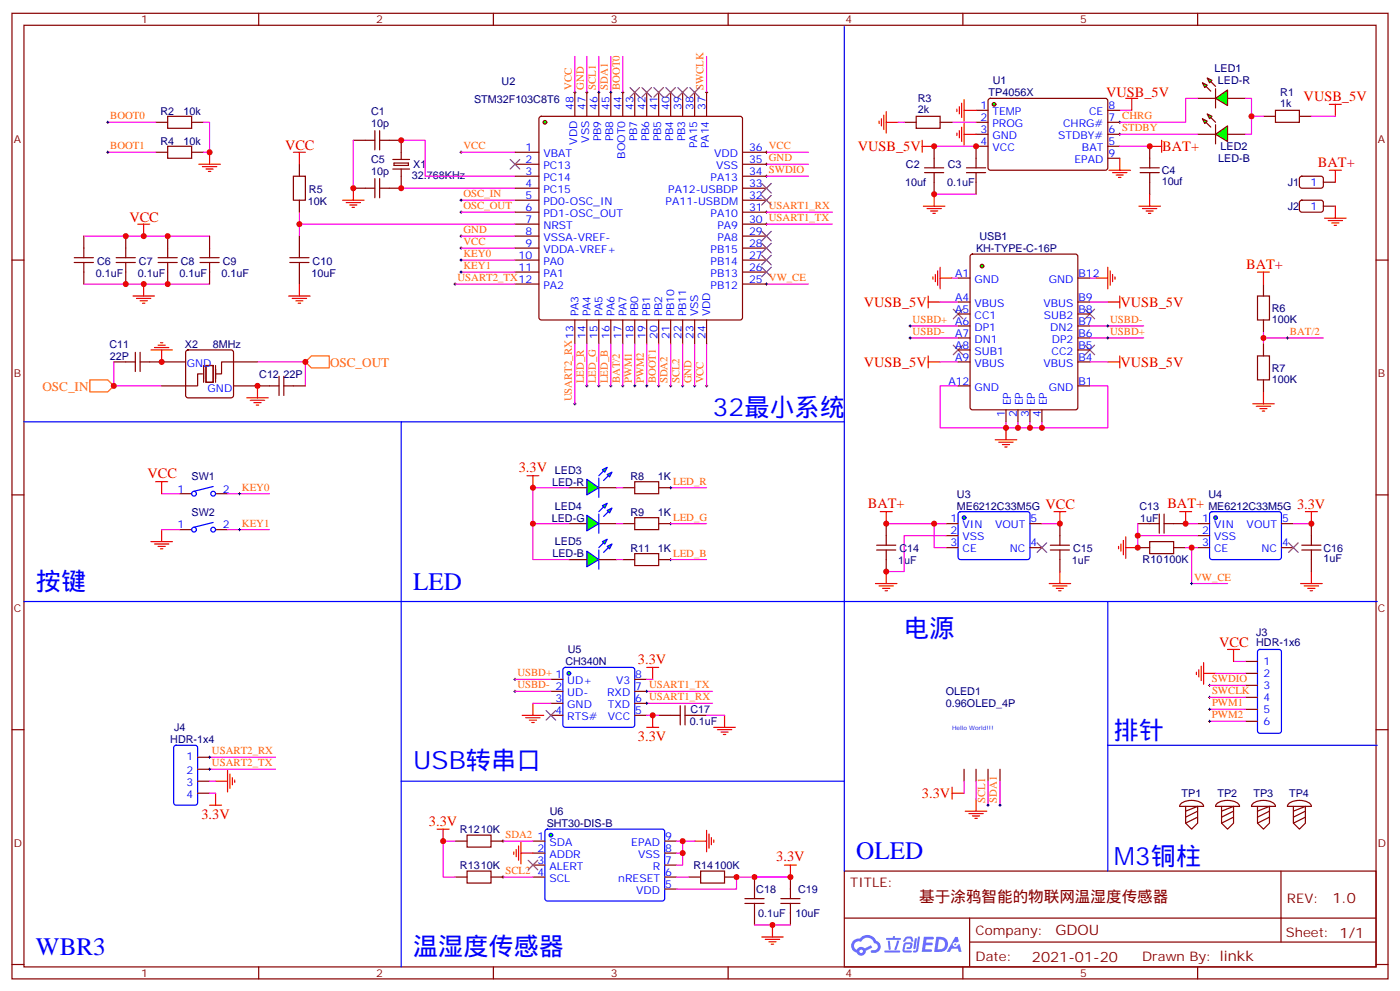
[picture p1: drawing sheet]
<svg xmlns="http://www.w3.org/2000/svg" width="412mm" height="292mm" viewBox="0 0 412 292" stroke-linecap="round" stroke-linejoin="round" font-family="sans-serif">
<g fill="none" stroke="#870000" stroke-width=".35">
<path d="M3.5 3.9h405.4v284.4h-405.4zM7.1 7.4h398.2v277.3h-398.2zM76.2 3.9v3.5M145.3 3.9v3.5M214.5 3.9v3.5M283.6 3.9v3.5M352.8 3.9v3.5M3.5 76.6h3.6M405.3 76.6h3.6M3.5 145.7h3.6M405.3 145.7h3.6M3.5 214.9h3.6"/>
<path d="M405.3 214.9h3.6M248.7 256.5h156.6v28.2h-156.6zM377.3 256.5v20.9M248.7 270.4h156.5M285.6 277.4h119.6M285.6 270.4v14.1M3.5 284h3.6M76.2 284.7v3.6M145.3 284.7v3.6M214.5 284.7v3.6M283.6 284.7v3.6M352.8 284.7v3.6"/>
<path d="M405.3 284h3.6"/>
</g>
<g fill="#5487ff">
<path d="M272.1 275.8h2.6l.3 .2-.1 .6h-2l-.1 1h1.6l.4 .4-.4 .4h-1.7l-.2 1.1 1.8 .1 .3 .3-.2 .4h-2.9z"/>
<path d="M281.4 275.9h.7l.4 1.3-.7 .3a.74 .74 0 0 0-1.1 .3 .74 .74 0 0 0 .5 1.1 .74 .74 0 0 0 .9-.7l.5-.3 .7 2.4h-.9l-.2-1h-1.9l-.5 1h-.9z"/>
<path d="M269.5 276.3h.6l-.4 2.9a.31 .31 0 0 1-.3 .3 .31 .31 0 0 1-.3-.3z"/>
<path d="M270.4 275.8h.6l-.5 4a.89 .89 0 0 1-.7 .7 .89 .89 0 0 1-.9-.3l1-.5z"/>
<path d="M266.8 276l.6-.2 1.2 .1 .5 1.3-.6 .1-.4-.9-1 .1a.95 .95 0 0 1-1 .8l-.1-.2z"/>
<path d="M266.4 277.7l1.8-.2a1.04 1.04 0 0 1 .6 1.1 1.04 1.04 0 0 1-.8 .9h-.7a.29 .29 0 0 1-.3-.4 .29 .29 0 0 1 .3-.2h.7l.2-.8h-1.4l-.4 1.8h1.9a.29 .29 0 0 1 .3 .3 .29 .29 0 0 1-.3 .3h-2l-.4-.3 .2-2.1z"/>
<path d="M260.5 279.9h4.4a.3 .3 0 0 1 .3 .3 .3 .3 0 0 1-.3 .3h-4.3z"/>
<path d="M264.3 277h.6l-.5 1.6a1.02 1.02 0 0 1-.7 1.2l-.2-.3z"/>
<path d="M261.5 277h.6l.3 2.4-.3 .3-.3-.2z"/>
<path d="M261.1 276.2h1.9l.2-.5h.5l-.1 .5h1.5a.29 .29 0 0 1 .3 .3 .29 .29 0 0 1-.3 .3h-3.9z"/>
<path d="M275.8 275.9l-.6 4.4h1.4a2.27 2.27 0 0 0 2.7-2.3 2.27 2.27 0 0 0-2.7-2.1zM276.6 276.6a1.5 1.5 0 0 1 1.8 1.6 1.5 1.5 0 0 1-1.9 1.3h-.3z"/>
<path d="M251.4 277a2.09 2.09 0 0 0 1 3.5 1.37 1.37 0 0 0 1.5 .9 1.37 1.37 0 0 0 1.1-1.4l2-1-.5-.7-1.8 1a1.4 1.4 0 0 0-2.3 .4 1.32 1.32 0 0 1-.6-1.9 1.32 1.32 0 0 1 1.9-.4 2.02 2.02 0 0 1 2-1.3 2.02 2.02 0 0 1 1.8 1.7 1.09 1.09 0 0 1 1.1 1.3 1.09 1.09 0 0 1-1.6 .7 .41 .41 0 0 0-.5 .3 .41 .41 0 0 0 .4 .5 1.89 1.89 0 0 0 2.4-1.2 1.89 1.89 0 0 0-1.2-2.4 2.98 2.98 0 0 0-5-.6l-1 .1zM253.2 280.1a.52 .52 0 0 1 1 0 .52 .52 0 0 1-1 0z"/>
<circle cx="281.4" cy="278.1" r=".28"/>
</g>
<g fill="none" stroke="#870000" stroke-width=".35">
<path d="M49.4 34.3h7v3.5h-7zM110.4 38.5v5.6M111.8 38.5v5.6M159 34.5l.5-.2h58.5l.5 .2 .2 .5v58.5l-.2 .5-.5 .2h-58.5l-.5-.2-.3-.5v-58.5zM49.4 43.1h7v3.5h-7zM86.4 51.9h3.6v7h-3.6zM107.6 41.3h2.8M107.6 55.4h2.8M110.4 52.6v5.6M111.8 41.3h2.9M111.8 52.6v5.6M111.8 55.4h2.9"/>
<path d="M115.7 49.8h4.9M115.7 47h4.9M116.1 48h4.2v.7h-4.2zM118.2 44.8v2.2M118.2 49.8v2.1M85.4 77.3h5.6M85.4 75.9h5.6M88.2 73.1v2.8M88.2 77.3v2.8M37 106.6h2.9M39.9 103.8v5.6M41.3 106.6h2.8"/>
<path d="M41.3 103.8v5.6M54.9 103.3l.5-.3h12.7l.5 .3 .2 .5v12.7l-.2 .5-.5 .2h-12.7l-.5-.3-.2-.4v-12.7zM59.6 110.1h-1.4v3.5h-3.5M60 107.6v5M60.7 107.6h2.1v5h-2.1zM63.5 107.6v5M68.8 106.6h-3.5v3.5h-1.8M79.4 113.6h2.8M82.2 110.8v5.7M83.6 113.6h2.8M83.6 110.8v5.7"/>
</g>
<g fill="none" stroke="#900" stroke-width=".35">
<path d="M45.9 36h3.5M56.4 36h3.6M45.9 44.8h3.5M56.4 44.8h3.6M88.2 48.4v3.5M88.2 58.9v3.6M104.1 41.3h3.5M104.1 55.4h3.5M114.7 41.3h3.5v3.5M118.2 51.9v3.5h-3.5M88.2 69.5v3.6M88.2 80.1v3.5"/>
<path d="M33.5 106.6h3.5M44.1 106.6h10.6M47.6 113.6h7.1M68.8 113.6h10.6M68.8 106.6h7M86.4 113.6h3.6"/>
</g>
<g fill="none" stroke="#f00" stroke-width=".35">
<path d="M58.6 48.4h6.3M59.6 49.1h4.3M60.7 49.8h2.1M61.4 50.5h.7M61.7 44.8v3.6M86.4 44.8h3.6M88.2 44.8v3.6M100.9 58.9h6.3M102 59.7h4.2M104.1 55.4v3.5M40.6 66h3.5M42.3 66v3.5"/>
<path d="M103 60.4h2.1M103.7 61.1h.7M39.2 87.2h6.3M40.2 87.9h4.2M41.3 88.6h2.1M42 89.3h.7M42.3 83.6v3.6M85 87.2h6.4M86.1 87.9h4.2M87.1 88.6h2.2M87.8 89.3h.7M88.2 83.6v3.6"/>
<path d="M44.4 103h6.4M45.5 102.3h4.2M46.6 101.6h2.1M47.3 100.9h.7M47.6 103v3.6M72.7 117.2h6.3M73.7 117.9h4.3M74.8 118.6h2.1M75.5 119.3h.7M75.8 113.6v3.6"/>
</g>
<g fill="none" stroke="#f0f" stroke-width=".35">
<path d="M169.3 16.6v10.6M172.9 16.6v10.6M183.4 16.6v10.6M208.1 16.6v10.6M104.1 41.3v14.1M118.2 41.3h7v10.6h26.5M118.2 55.4h33.5M135.8 44.8h15.9M135.8 58.9h15.9M225.8 44.8h12.3M225.8 48.4h12.3M24.7 69.5h37"/>
<path d="M88.2 62.5v7M135.8 62.5h15.9M135.8 69.5h15.9M135.8 73.1h15.9M24.7 83.6h37M33.5 106.6v7h14.1M75.8 106.6h14.2v7M204.6 101.3v12.3M208.1 101.3v12.3"/>
</g>
<g fill="none" stroke="#000" stroke-width=".29">
<path d="M169 27.2h.7M169.3 26.8v.8M172.5 27.2h.7M172.9 26.8v.8M183.1 27.2h.7M183.4 26.8v.8M207.8 27.2h.7M208.1 26.8v.8M135.5 44.8h.7M135.5 58.9h.7M135.8 44.5v.7M135.8 58.6v.7"/>
<path d="M225.4 44.8h.7M225.4 51.9h.7M225.4 48.4h.7M225.8 44.5v.7M225.8 48v.7M225.8 51.5v.7M135.5 73.1h.7M135.5 69.5h.7M135.5 62.5h.7M135.8 62.1v.7M135.8 69.2v.7M135.8 72.7v.7"/>
<path d="M225.4 62.5h.7M225.4 66h.7M225.8 62.1v.7M225.8 65.7v.7M204.3 113.6h.7M204.6 113.3v.7M207.8 113.6h.7M208.1 113.3v.7"/>
</g>
<path d="M26.5 111.9h5.2l1.8 1.7-1.8 1.8h-5.2zM90 106.6l1.7-1.8h5.3v3.5h-5.3z" fill="none" stroke="#f60" stroke-width=".35"/>
<circle cx="160.5" cy="36" r=".53" fill="#0f0" stroke="#870000" stroke-width=".35"/>
<g fill="none" stroke="#900" stroke-width=".35">
<path d="M169.3 27.2v7.1M172.9 27.2v7.1M176.4 27.2v7.1M179.9 27.2v7.1M183.4 27.2v7.1M187 27.2v7.1M190.5 27.2v7.1M194 27.2v7.1M197.6 27.2v7.1M201.1 27.2v7.1M204.6 27.2v7.1M208.1 27.2v7.1"/>
<path d="M151.7 44.8h7M151.7 48.4h7M151.7 51.9h7M151.7 55.4h7M151.7 58.9h7M218.7 44.8h7.1M218.7 48.4h7.1M218.7 51.9h7.1M218.7 55.4h7.1M218.7 58.9h7.1M24.7 69.5v3.6M37 69.5v3.6"/>
<path d="M49.4 69.5v3.6M61.7 69.5v3.6M151.7 62.5h7M151.7 66h7M151.7 69.5h7M151.7 73.1h7M151.7 76.6h7M218.7 62.5h7.1M218.7 66h7.1M218.7 69.5h7.1M218.7 73.1h7.1M218.7 76.6h7.1"/>
<path d="M24.7 80.1v3.5M37 80.1v3.5M49.4 80.1v3.5M61.7 80.1v3.5M151.7 80.1h7M151.7 83.6h7M169.3 94.2v7.1M172.9 94.2v7.1M176.4 94.2v7.1M179.9 94.2v7.1M183.4 94.2v7.1M187 94.2v7.1"/>
<path d="M190.5 94.2v7.1M194 94.2v7.1M197.6 94.2v7.1M201.1 94.2v7.1M204.6 94.2v7.1M208.1 94.2v7.1M218.7 80.1h7.1M218.7 83.6h7.1M282.2 99.5h3.6M282.2 96h3.6M282.2 92.5h3.6M282.2 88.9h3.6"/>
<path d="M282.2 81.9h3.6M317.5 99.5h3.5M317.5 96h3.5M317.5 92.5h3.5M317.5 88.9h3.5M317.5 81.9h3.5M282.2 113.6h3.6M282.2 106.6h3.6M282.2 103h3.6M317.5 113.6h3.5M317.5 106.6h3.5M317.5 103h3.5"/>
</g>
<g fill="none" stroke="#870000" stroke-width=".35">
<path d="M21.9 77.3h5.6M21.9 75.9h5.6M24.7 73.1v2.8M24.7 77.3v2.8M34.2 77.3h5.7M34.2 75.9h5.7M37 73.1v2.8M37 77.3v2.8M46.6 77.3h5.6M46.6 75.9h5.6M49.4 73.1v2.8M49.4 77.3v2.8"/>
<path d="M58.9 77.3h5.7M58.9 75.9h5.7M61.7 73.1v2.8M61.7 77.3v2.8M347.8 236.7a5.6 5.6 0 0 1 6.4 0l.3 .8h-7zM349.2 237.5v4.9l1.8 1.8 1.8-1.8v-4.9l-3.6 1.4M352.8 238.9l-3.6 1.7M358.4 236.7a5.6 5.6 0 0 1 6.4 0l.3 .8h-7zM359.8 237.5v4.9l1.8 1.8 1.8-1.8v-4.9l-3.6 1.4M363.4 238.9l-3.6 1.7M369 236.7a5.6 5.6 0 0 1 6.3 0l.4 .8h-7zM370.4 237.5v4.9l1.8 1.8 1.7-1.8v-4.9l-3.5 1.4"/>
<path d="M373.9 238.9l-3.5 1.7M379.6 236.7a5.6 5.6 0 0 1 6.3 0l.4 .8h-7.1zM381 237.5v4.9l1.8 1.8 1.7-1.8v-4.9l-3.5 1.4M384.5 238.9l-3.5 1.7M352.8 240.6l-3.6 1.8M363.4 240.6l-3.6 1.8M373.9 240.6l-3.5 1.8M384.5 240.6l-3.5 1.8"/>
</g>
<g fill="none" stroke="#f0f" stroke-width=".35">
<path d="M225.8 51.9h12.3M225.8 62.5h19.4M225.8 66h19.4M268.1 99.5h14.1M268.1 96h14.1M276.9 88.9h5.3M280.5 81.9h1.7M321 99.5h15.9M321 96h15.9M321 88.9h5.3M321 81.9h1.8M276.9 106.6h5.3"/>
<path d="M282.2 113.6h-5.3v12.4h19.4M321 113.6h5.3v12.4h-19.4M321 106.6h5.3M296.3 124.2v1.8h10.6v-1.8M299.9 124.2v1.8M303.4 124.2v1.8"/>
</g>
<path d="M267.8 99.5h.7M267.8 96h.7M268.1 95.6v.7M268.1 99.2v.7M326 99.5h.7M326 96h.7M326.3 95.6v.7M326.3 99.2v.7" fill="none" stroke="#000" stroke-width=".29"/>
<path d="M280.8 91.1l2.8 2.8M283.6 91.1l-2.8 2.8M319.6 91.1l2.8 2.8M322.4 91.1l-2.8 2.8M280.8 101.6l2.8 2.9M283.6 101.6l-2.8 2.9M319.6 101.6l2.8 2.9M322.4 101.6l-2.8 2.9" fill="none" stroke="#666" stroke-width=".35"/>
<g fill="none" stroke="#f00" stroke-width=".35">
<path d="M276.2 79.8v4.2M276.9 78.7v6.4M326.3 78.7v6.4M327 79.8v4.2M273.4 87.2v3.5M273.4 88.9h3.5M274.8 81.5v.7M275.5 80.8v2.1M276.9 81.9h3.6M322.8 81.9h3.5M326.3 88.9h3.5M327.7 80.8v2.1"/>
<path d="M328.4 81.5v.7M329.8 87.2v3.5M273.4 106.6h3.5M273.4 104.8v3.5M326.3 106.6h3.5M329.8 104.8v3.5M293.2 129.5h6.3M294.2 130.2h4.2M295.3 130.9h2.1M296 131.6h.7M296.3 126v3.5"/>
</g>
<circle cx="289.3" cy="78.4" r=".53" fill="#0f0" stroke="#870000" stroke-width=".35"/>
<path d="M291.3 29.2l.4-.2h34.2l.4 .7v20l-.7 .4h-34.1l-.5-.7v-19.7zM284.7 50.8h5.6M284.7 49.4h5.6M287.5 46.6v2.8M287.5 50.8v2.9M383 59.2l.5-.3 5.9 .1 .4 .7v2.3l-.7 .5-5.9-.1-.4-.6v-2.1zM383 52.1l.5-.2h5.9l.4 .7v2.4l-.7 .4h-5.9l-.4-.7v-2.1zM286 75l.5-.2h30.3l.5 .2 .2 .5v44.5l-.2 .5-.5 .2h-30.3l-.5-.2-.2-.5v-44.5zM370.4 87.2h3.5v7h-3.5zM370.4 104.8h3.5v7.1h-3.5z" fill="none" stroke="#870000" stroke-width=".35"/>
<path d="M287.5 43.1v3.5M287.5 53.7v3.5M389.8 53.7h3.5M389.8 60.7h3.5M372.2 83.6v3.6M372.2 94.2v3.6M372.2 101.3v3.5M372.2 111.9v3.5M296.3 120.7v3.5M299.9 120.7v3.5M303.4 120.7v3.5M306.9 120.7v3.5" fill="none" stroke="#900" stroke-width=".35"/>
<g fill="none" stroke="#f00" stroke-width=".35">
<path d="M331.6 29h3.5M333.4 29v3.5M271.6 43.1h3.6M271.6 41.3v3.5M391.6 50.1h3.5M393.3 50.1v3.6M390.2 64.2h6.3M391.2 64.9h4.3M392.3 65.7h2.1M393 66.4h.7M393.3 60.7v3.5M370.4 80.1h3.5"/>
<path d="M372.2 80.1v3.5M369 118.9h6.4M370.1 119.6h4.2M372.2 115.4v3.5M371.1 120.3h2.1M371.8 121h.7"/>
</g>
<path d="M329.8 32.5h3.6M275.2 57.2h12.3M275.2 43.1h12.3M372.2 97.8v3.5" fill="none" stroke="#f0f" stroke-width=".35"/>
<path d="M329.5 39.5h.7M329.8 39.2v.7" fill="none" stroke="#000" stroke-width=".29"/>
<circle cx="292.8" cy="30.7" r=".53" fill="#0f0" stroke="#870000" stroke-width=".35"/>
<g fill="none" stroke="#900" stroke-width=".35">
<path d="M266.3 36h3.6M276.9 36h3.6M287.5 32.5h3.5M287.5 36h3.5M287.5 39.5h3.5M326.3 32.5h3.5M326.3 36h3.5M326.3 39.5h3.5M275.2 43.1v3.5M275.2 53.7v3.5M287.5 43.1h3.5M326.3 43.1h3.5"/>
<path d="M326.3 46.6h3.5M338.7 43.1v3.5M338.7 53.7v3.5"/>
</g>
<g fill="none" stroke="#f00" stroke-width=".35">
<path d="M258.9 35.7v.7M259.6 35v2.1M260.3 33.9v4.2M261.1 36h3.5M261.1 32.8v6.4M281.9 32.1v.7M281.9 39.2v.7M282.6 31.4v2.1M282.6 38.5v2.1M283.3 30.4v4.2M283.3 37.4v4.3M284 39.5h3.5"/>
<path d="M284 29.3v6.4M284 36.4v6.3M284 32.5h3.5M275.2 57.2v3.5M326.7 50.1h6.3M327.7 50.8h4.3M328.8 51.5h2.1M329.5 52.2h.7M329.8 46.6v3.5M338.7 43.1h3.5M338.7 57.2v3.5M342.2 41.3v3.5"/>
<path d="M272 60.7h6.3M273 61.4h4.3M274.1 62.1h2.1M274.8 62.8h.7M335.5 60.7h6.3M336.5 61.4h4.3M337.6 62.1h2.1M338.3 62.8h.7"/>
</g>
<path d="M329.5 36h.7M329.8 35.7v.7M378.9 99.5h.7M379.2 99.2v.7" fill="none" stroke="#000" stroke-width=".29"/>
<path d="M280.5 36h7M329.8 43.1h8.9M372.2 99.5h17.6" fill="none" stroke="#f0f" stroke-width=".35"/>
<path d="M269.9 34.3h7v3.5h-7zM272.3 49.4h5.7M272.3 50.8h5.7M275.2 46.6v2.8M275.2 50.8v2.9M335.8 49.4h5.7M335.8 50.8h5.7M338.7 46.6v2.8M338.7 50.8v2.9" fill="none" stroke="#870000" stroke-width=".35"/>
<g fill="#0f0" stroke="#870000" stroke-width=".35">
<path d="M358.1 39.5l3.5-2.4v4.6z"/>
<path d="M358.1 36.7v5.7z"/>
<path d="M356.7 34.6l1.4 1.4z"/>
<path d="M355.2 36l1.5 1.4z"/>
<path d="M355.6 33.5l1.4 .8-.7 .7z"/>
<path d="M354.2 35l1.4 .7-.7 .7z"/>
</g>
<path d="M352.8 39.5h5.3M361.6 39.5h5.3" fill="none" stroke="#900" stroke-width=".35"/>
<g fill="#0f0" stroke="#870000" stroke-width=".35">
<path d="M358.1 29l3.5-2.5v4.6z"/>
<path d="M358.1 26.1v5.7z"/>
<path d="M356.7 24l1.4 1.4z"/>
<path d="M355.2 25.4l1.5 1.4z"/>
<path d="M355.6 23l1.4 .7-.7 .7z"/>
<path d="M354.2 24.4l1.4 .7-.7 .7z"/>
</g>
<path d="M352.8 29h5.3M361.6 29h5.3M372.2 34.3h3.5M382.8 34.3h3.5M284 226.5v3.5M287.5 226.5v3.5M291 226.5v3.5M294.6 226.5v3.5" fill="none" stroke="#900" stroke-width=".35"/>
<path d="M375.7 32.5h7.1v3.5h-7.1z" fill="none" stroke="#870000" stroke-width=".35"/>
<path d="M366.9 29h1.8v10.5h-1.8M368.7 34.3h3.5M284 230v3.6M287.5 230v5.3M291 230v7.1M294.6 230v7.1" fill="none" stroke="#f0f" stroke-width=".35"/>
<path d="M391.6 30.7h3.5M393.3 30.7v3.6M280.5 233.6h3.5M280.5 231.8v3.5M284.3 238.9h6.4M285.4 239.6h4.2M287.5 235.3v3.6M286.5 240.3h2.1M287.2 241h.7" fill="none" stroke="#f00" stroke-width=".35"/>
<path d="M290.7 237.1h.7M291 236.7v.8M294.2 237.1h.7M294.6 236.7v.8" fill="none" stroke="#000" stroke-width=".29"/>
<path d="M160.7 244.4l.5-.2h34.2l.4 .7-.1 20-.6 .4h-34.2l-.4-.7v-19.7z" fill="none" stroke="#00f" stroke-width=".35"/>
<circle cx="162.3" cy="245.9" r=".53" fill="#0f0" stroke="#00f" stroke-width=".35"/>
<path d="M157 247.7h3.5M157 251.2h3.5M157 254.7h3.5M157 258.3h3.5M195.8 247.7h3.5M195.8 251.2h3.5M195.8 254.7h3.5M195.8 258.3h3.5M195.8 261.8h3.5" fill="none" stroke="#900" stroke-width=".35"/>
<path d="M166 196.7l.5-.2h19.8l.5 .2 .2 .5v16.3l-.3 .5-.4 .2h-19.8l-.5-.3-.2-.4v-16.3z" fill="none" stroke="#00f" stroke-width=".35"/>
<circle cx="167.6" cy="198.3" r=".53" fill="#0f0" stroke="#00f" stroke-width=".35"/>
<path d="M162.3 200.1h3.5M162.3 203.6h3.5M162.3 207.1h3.5M162.3 210.6h3.5M187 200.1h3.5M187 203.6h3.5M187 207.1h3.5M187 210.6h3.5M194 210.6h3.6M204.6 210.6h3.5" fill="none" stroke="#900" stroke-width=".35"/>
<path d="M176.4 16.6v10.6M179.9 16.6v10.6M151.7 200.1h10.6M151.7 203.6h10.6M157 207.1h5.3M190.5 207.1h19.4M190.5 203.6h19.4M190.5 210.6h3.5M190.5 200.1h1.8M208.1 210.6h5.3" fill="none" stroke="#f0f" stroke-width=".35"/>
<path d="M176 27.2h.7M176.4 26.8v.8M179.6 27.2h.7M179.9 26.8v.8M151.7 199.7v.7M151.3 203.6h.7M151.3 200.1h.7M151.7 203.2v.7M190.1 203.6h.8M190.1 207.1h.8M190.5 203.2v.7M190.5 206.8v.7" fill="none" stroke="#000" stroke-width=".29"/>
<g fill="none" stroke="#f00" stroke-width=".35">
<path d="M190.5 196.5h3.5M192.3 196.5v3.6M153.8 210.6h6.4M154.9 211.3h4.2M155.9 212.1h2.1M156.6 212.8h.7M157 207.1v3.5M190.5 214.2h3.5M192.3 210.6v3.6M210.3 214.2h6.3M211.3 214.9h4.2M212.4 215.6h2.1"/>
<path d="M213.1 216.3h.7M213.4 210.6v3.6"/>
</g>
<path d="M160.9 209.2l2.8 2.9M163.7 209.2l-2.8 2.9" fill="none" stroke="#666" stroke-width=".35"/>
<path d="M197.6 210.6h2.8M200.4 207.8v5.7M201.8 207.8v5.7M201.8 210.6h2.8" fill="none" stroke="#870000" stroke-width=".35"/>
<path d="M282.5 150.9l.4-.2h20.1l.4 .7-.1 13-.6 .4-20-.1-.5-.6v-12.7z" fill="none" stroke="#00f" stroke-width=".35"/>
<circle cx="284" cy="152.4" r=".53" fill="#0f0" stroke="#00f" stroke-width=".35"/>
<path d="M278.7 154.2h3.5M278.7 157.7h3.5M303.4 154.2h3.5M278.7 161.3h3.5M303.4 161.3h3.5" fill="none" stroke="#900" stroke-width=".35"/>
<path d="M356.5 150.9l.5-.2h20l.5 .7-.1 13-.6 .4-20.1-.1-.4-.6v-12.7z" fill="none" stroke="#00f" stroke-width=".35"/>
<circle cx="358.1" cy="152.4" r=".53" fill="#0f0" stroke="#00f" stroke-width=".35"/>
<g fill="none" stroke="#900" stroke-width=".35">
<path d="M167.6 154.2h5.3M176.4 154.2h5.3M352.8 154.2h3.5M352.8 157.7h3.5M377.5 154.2h3.5M335.1 161.3h3.6M345.7 161.3h3.5M352.8 161.3h3.5M377.5 161.3h3.5M134.1 247.7h3.5M134.1 258.3h3.5M144.6 247.7h3.6"/>
<path d="M144.6 258.3h3.6M202.8 258.3h3.6M213.4 258.3h3.6M222.2 258.3v3.5M232.8 258.3v3.5M222.2 268.9v3.5M232.8 268.9v3.5"/>
</g>
<g fill="none" stroke="#f0f" stroke-width=".35">
<path d="M264.6 36h1.7M329.8 39.5h23M352.8 29h-3.6v7h-19.4M386.3 34.3h7M88.2 66h63.5M278.7 157.7h-12.4v10.6h-5.2M306.9 154.2h5.3M349.2 154.2h3.6M352.8 157.7h-17.7v3.6M381 154.2h5.3M349.2 161.3h3.6M351 161.3v10.5h10.6"/>
<path d="M134.1 247.7h-3.6v10.6h3.6M148.2 247.7h8.8M148.2 258.3h8.8M199.3 247.7h1.8M199.3 258.3h3.5M199.3 251.2h1.8M204.6 247.7h-3.5v7h-1.8M222.2 258.3h10.6h-15.8v3.5h-17.7M222.2 272.4h10.6"/>
</g>
<g fill="none" stroke="#f00" stroke-width=".35">
<path d="M259.3 150.7h3.5M261.1 150.7v3.5M310.4 150.7h3.6M312.2 150.7v3.5M347.5 150.7h3.5M349.2 150.7v3.5M384.5 150.7h3.6M386.3 150.7v3.5M128.8 244.2h3.5M130.5 244.2v3.5M151.3 250.9v.7M152 250.2v2.1"/>
<path d="M152.8 249.1v4.2M153.5 251.2h3.5M153.5 248v6.4M204.6 247.7h3.5M208.1 244.5v6.4M208.8 245.6v4.2M209.5 246.6v2.1M210.3 247.3v.7M231.1 254.7h3.5M232.8 254.7v3.6M224.4 275.9h6.3M225.4 276.6h4.3"/>
<path d="M226.5 277.3h2.1M227.2 278h.7M227.5 272.4v3.5"/>
</g>
<path d="M305.5 159.8l2.8 2.9M308.3 159.8l-2.8 2.9M379.6 159.8l2.8 2.9M382.4 159.8l-2.8 2.9M155.6 253.3l2.8 2.9M158.4 253.3l-2.8 2.9" fill="none" stroke="#666" stroke-width=".35"/>
<path d="M338.7 159.5h7v3.5h-7zM137.6 245.9h7v3.5h-7zM137.6 256.5h7v3.5h-7zM206.4 256.5h7v3.5h-7zM219.4 266h5.7M219.4 264.6h5.7M222.2 261.8v2.8M222.2 266v2.9M230 266h5.7M230 264.6h5.7M232.8 261.8v2.8M232.8 266v2.9" fill="none" stroke="#870000" stroke-width=".35"/>
<path d="M248.7 7.8v248.7M248.7 124.2h-130.5v160.5M7.1 177.1h398.6M326.3 177.1v79.4M326.3 219.5h79.4M118.2 230h130.5" fill="none" stroke="#00f" stroke-width=".35"/>
<path d="M350.7 171.8h.7M351 171.5v.7M147.8 258.3h.7M147.8 247.7h.7M148.2 247.3v.7M148.2 257.9v.7" fill="none" stroke="#000" stroke-width=".29"/>
<g fill="#0f0" stroke="#00f" stroke-width=".35">
<path d="M178.9 150.3l1.4-.7-.7 1.4z"/>
<path d="M177.4 148.9l1.5-.7-.7 1.4z"/>
<path d="M177.8 152.1l1.4-1.4z"/>
<path d="M176.4 150.7l1.4-1.4z"/>
<path d="M176.4 151.4v5.6z"/>
<path d="M172.9 151.7l3.5 2.5-3.5 2.1z"/>
<path d="M172.9 141.1l3.5 2.5-3.5 2.1z"/>
<path d="M176.4 140.8v5.6z"/>
<path d="M176.4 140.1l1.4-1.4z"/>
<path d="M177.8 141.5l1.4-1.4z"/>
<path d="M177.4 138.3l1.5-.7-.7 1.4z"/>
<path d="M178.9 139.7l1.4-.7-.7 1.4z"/>
</g>
<path d="M167.6 143.6h5.3M176.4 143.6h5.3" fill="none" stroke="#900" stroke-width=".35"/>
<g fill="#0f0" stroke="#00f" stroke-width=".35">
<path d="M172.9 162.3l3.5 2.5-3.5 2.1z"/>
<path d="M176.4 162v5.6z"/>
<path d="M177.8 159.8l-1.4 1.5z"/>
<path d="M177.8 162.7l1.4-1.4z"/>
<path d="M177.4 159.5l1.5-.7-.7 1.4z"/>
<path d="M178.9 160.9l1.4-.7-.7 1.4z"/>
</g>
<g fill="none" stroke="#900" stroke-width=".35">
<path d="M52.9 145.4h3.5M52.9 156h3.5M63.5 145.4h3.5M63.5 156h3.5M183.4 143.6h3.6M183.4 154.2h3.6M194 143.6h3.6M194 154.2h3.6M261.1 154.2v3.5M312.2 154.2v3.5M335.1 154.2h3.6M345.7 154.2h3.5"/>
<path d="M386.3 154.2v3.5M167.6 164.8h5.3M176.4 164.8h5.3M183.4 164.8h3.6M194 164.8h3.6M261.1 164.8v3.5M312.2 164.8v3.5M386.3 164.8v3.5M366.9 194.8h3.5M366.9 198.3h3.5M366.9 201.8h3.5M366.9 205.4h3.5"/>
<path d="M366.9 208.9h3.5M366.9 212.4h3.5M58.2 223h3.5M58.2 226.5h3.5M58.2 230h3.5M58.2 233.6h3.5"/>
</g>
<g fill="none" stroke="#f0f" stroke-width=".35">
<path d="M31.7 36h14.2M60 36h1.7v8.8h-1.7M31.7 44.8h14.2M135.8 76.6h15.9M134.1 83.6h17.6M135.8 80.1h15.9M225.8 83.6h12.3M169.3 101.3v17.6M172.9 101.3v12.3M176.4 101.3v12.3M179.9 101.3v12.3M183.4 101.3v12.3"/>
<path d="M187 101.3v12.3M190.5 101.3v12.3M194 101.3v12.3M197.6 101.3v12.3M201.1 101.3v12.3M47.6 145.4h5.3M47.6 156h5.3M67 145.4h12.4M67 156h12.4M157 154.2h10.6M167.6 143.6h-10.6v21.2h10.6M181.7 154.2h1.7"/>
<path d="M181.7 143.6h1.7M197.6 154.2h10.5M197.6 143.6h10.5M261.1 154.2h17.6M275.2 154.2v7.1h3.5M335.1 154.2v3.5M181.7 164.8h1.7M197.6 164.8h10.5M358.1 198.3h8.8M363.4 194.8h3.5M356.3 205.4h10.6M356.3 201.8h10.6"/>
<path d="M356.3 212.4h10.6M356.3 208.9h10.6M61.7 223h19.4M61.7 226.5h19.4M61.7 230h1.8M61.7 233.6h1.8"/>
</g>
<g fill="none" stroke="#870000" stroke-width=".35">
<path d="M187 141.9h7v3.5h-7zM187 152.4h7v3.6h-7zM261.1 157.7v2.8M312.2 157.7v2.8M338.7 154.2h2.8M341.5 151.4v5.6M342.9 151.4v5.6M342.9 154.2h2.8M386.3 157.7v2.8M187 163h7v3.5h-7zM258.2 162h5.7M258.2 160.5h5.7"/>
<path d="M261.1 162v2.8M309.4 162h5.6M309.4 160.5h5.6M312.2 162v2.8M383.5 162h5.6M383.5 160.5h5.6M386.3 162v2.8"/>
</g>
<g fill="none" stroke="#f00" stroke-width=".35">
<path d="M44.4 159.5h6.4M45.9 141.9h3.5M47.6 141.9v3.5M47.6 156v3.5M155.2 140.1h3.5M157 140.1v3.5M330.9 159.1v4.3M331.6 158.1v6.3M45.5 160.2h4.2M46.6 160.9h2.1M47.3 161.6h.7M257.9 171.8h6.3"/>
<path d="M258.9 172.5h4.3M260 173.2h2.1M260.7 174h.7M261.1 168.3v3.5M309 171.8h6.4M310.1 172.5h4.2M311.1 173.2h2.2M311.9 174h.7M312.2 168.3v3.5M329.5 160.9v.7M330.2 160.2v2.1M331.6 161.3h3.5"/>
<path d="M383.1 171.8h6.4M384.2 172.5h4.2M385.2 173.2h2.1M385.9 174h.7M386.3 168.3v3.5M352.4 197.9v.7M353.1 197.2v2.2M353.8 196.2v4.2M354.5 198.3h3.6M354.5 195.1v6.4M361.6 191.2h3.5M363.4 191.2v3.6"/>
<path d="M61.7 237.1h3.6M63.5 233.6v3.5M63.5 230h3.5M67 226.9v6.3M67.7 227.9v4.3M68.4 229v2.1M69.1 229.7v.7"/>
</g>
<g fill="none" stroke="#000" stroke-width=".29">
<path d="M31.4 36h.7M31.7 35.7v.7M31.4 44.8h.7M31.7 44.5v.7M135.5 76.6h.7M135.8 76.2v.7M135.8 79.8v.7M133.7 83.6h.7M134.1 83.3v.7M135.5 80.1h.7M225.4 83.6h.7M225.8 83.3v.7"/>
<path d="M169 118.9h.7M169.3 118.6v.7M172.5 113.6h.7M172.9 113.3v.7M176 113.6h.7M176.4 113.3v.7M179.6 113.6h.7M179.9 113.3v.7M183.1 113.6h.7M183.4 113.3v.7M186.6 113.6h.7M187 113.3v.7"/>
<path d="M190.1 113.6h.8M190.5 113.3v.7M193.7 113.6h.7M194 113.3v.7M197.2 113.6h.7M197.6 113.3v.7M200.7 113.6h.7M201.1 113.3v.7M70.2 145.4h.7M70.2 156h.7M70.6 145v.7M70.6 155.6v.7"/>
<path d="M197.2 143.6h.7M197.2 154.2h.7M197.6 143.3v.7M197.6 153.8v.8M197.2 164.8h.7M197.6 164.4v.7M356 205.4h.7M356 201.8h.7M356 208.9h.7M356 212.4h.7M356.3 201.5v.7M356.3 205v.7"/>
<path d="M356.3 208.5v.7M356.3 212.1v.7M61.4 223h.7M61.4 226.5h.7M61.7 222.6v.7M61.7 226.2v.7"/>
</g>
<g fill="none" stroke="#00f" stroke-width=".35">
<path d="M7.1 124.2h111.1M62.8 143.3l-5.7 1.4M62.8 153.8l-5.7 1.5M370.7 191.4l.4-.2h5.7l.6 .5 .1 23.5-.5 .7h-5.9l-.6-.4-.1-23.6zM51.4 219.7l.5-.2h5.6l.7 .4v16.5l-.5 .6-5.8 .1-.7-.5v-16.4z"/>
<circle cx="57.2" cy="156" r=".71"/>
<circle cx="57.2" cy="145.4" r=".71"/>
<circle cx="62.8" cy="156" r=".71"/>
<circle cx="62.8" cy="145.4" r=".71"/>
</g>
<g fill="none" stroke="#666" stroke-width=".35">
<path d="M185.6 25.8l2.8 2.8M188.4 25.8l-2.8 2.8M189.1 25.8l2.8 2.8M191.9 25.8l-2.8 2.8M192.6 25.8l2.8 2.8M195.4 25.8l-2.8 2.8M196.1 25.8l2.9 2.8M199 25.8l-2.9 2.8M199.7 25.8l2.8 2.8M202.5 25.8l-2.8 2.8M203.2 25.8l2.8 2.8M206 25.8l-2.8 2.8"/>
<path d="M150.3 47l2.8 2.8M153.1 47l-2.8 2.8M224.4 57.5l2.8 2.9M224.4 54l2.8 2.8M227.2 57.5l-2.8 2.9M227.2 54l-2.8 2.8M224.4 68.1l2.8 2.8M224.4 71.6l2.8 2.9M224.4 75.2l2.8 2.8M224.4 78.7l2.8 2.8M227.2 68.1l-2.8 2.8M227.2 71.6l-2.8 2.9"/>
<path d="M227.2 75.2l-2.8 2.8M227.2 78.7l-2.8 2.8"/>
</g>
<g fill="#c00">
<circle cx="118.2" cy="41.3" r=".88"/>
<circle cx="118.2" cy="55.4" r=".88"/>
<circle cx="75.8" cy="113.6" r=".88"/>
<circle cx="104.1" cy="55.4" r=".88"/>
<circle cx="90" cy="106.6" r=".88"/>
<circle cx="33.5" cy="113.6" r=".88"/>
<circle cx="47.6" cy="106.6" r=".88"/>
<circle cx="42.3" cy="83.6" r=".88"/>
<circle cx="42.3" cy="69.5" r=".88"/>
<circle cx="49.4" cy="69.5" r=".88"/>
<circle cx="37" cy="69.5" r=".88"/>
<circle cx="49.4" cy="83.6" r=".88"/>
<circle cx="37" cy="83.6" r=".88"/>
<circle cx="306.9" cy="126" r=".88"/>
<circle cx="296.3" cy="126" r=".88"/>
<circle cx="299.9" cy="126" r=".88"/>
<circle cx="303.4" cy="126" r=".88"/>
<circle cx="275.2" cy="57.2" r=".88"/>
<circle cx="287.5" cy="43.1" r=".88"/>
<circle cx="275.2" cy="43.1" r=".88"/>
<circle cx="338.7" cy="43.1" r=".88"/>
<circle cx="372.2" cy="99.5" r=".88"/>
<circle cx="192.3" cy="210.6" r=".88"/>
<circle cx="368.7" cy="34.3" r=".88"/>
<circle cx="335.1" cy="157.7" r=".88"/>
<circle cx="351" cy="161.3" r=".88"/>
<circle cx="130.5" cy="247.7" r=".88"/>
<circle cx="201.1" cy="247.7" r=".88"/>
<circle cx="201.1" cy="251.2" r=".88"/>
<circle cx="217" cy="258.3" r=".88"/>
<circle cx="222.3" cy="258.3" r=".88"/>
<circle cx="232.8" cy="258.3" r=".88"/>
<circle cx="227.5" cy="272.4" r=".88"/>
<circle cx="157" cy="154.2" r=".88"/>
<circle cx="157" cy="143.6" r=".88"/>
<circle cx="88.2" cy="66" r=".88"/>
<circle cx="61.7" cy="44.8" r=".88"/>
<circle cx="312.2" cy="154.2" r=".88"/>
<circle cx="349.3" cy="154.2" r=".88"/>
<circle cx="335.1" cy="161.3" r=".88"/>
<circle cx="386.3" cy="154.2" r=".88"/>
<circle cx="261.1" cy="154.2" r=".88"/>
<circle cx="261.1" cy="168.3" r=".88"/>
<circle cx="275.2" cy="154.2" r=".88"/>
</g>
<g font-size="7.4" fill="#00f">
<text x="209.9" y="122.4">32最小系统</text>
<text x="10.6" y="173.6">按键</text>
<text x="121.7" y="173.6">LED</text>
<text x="266.3" y="187.7">电源</text>
<text x="328.1" y="217.7">排针</text>
<text x="121.7" y="226.5">USB转串口</text>
<text x="252.2" y="253">OLED</text>
<text x="328.1" y="254.7">M3铜柱</text>
<text x="10.6" y="281.2">WBR3</text>
<text x="121.7" y="281.2">温湿度传感器</text>
</g>
<text font-size="4.6" fill="#800" x="270.8" y="265.5">基于涂鸦智能的物联网温湿度传感器</text>
<g font-size="4.2" fill="#f00">
<text x="325.8" y="28.6">VUSB_5V</text>
<text x="384" y="29.6">VUSB_5V</text>
<text x="84" y="44.1">VCC</text>
<text x="252.7" y="44.5">VUSB_5V</text>
<text x="342.4" y="44.5">BAT+</text>
<text x="388.2" y="49">BAT+</text>
<text x="38.1" y="65.3">VCC</text>
<text x="367.1" y="79.1">BAT+</text>
<text x="254.4" y="90.4">VUSB_5V</text>
<text x="330" y="90.4">VUSB_5V</text>
<text x="254.4" y="108">VUSB_5V</text>
<text x="330" y="108.1">VUSB_5V</text>
<text x="43.5" y="140.7">VCC</text>
<text x="152.8" y="139">3.3V</text>
<text x="255.6" y="149.6">BAT+</text>
<text x="308" y="150">VCC</text>
<text x="343.9" y="149.6">BAT+</text>
<text x="382.1" y="150">3.3V</text>
<text x="359.1" y="190.5">VCC</text>
<text x="187.9" y="195.4">3.3V</text>
<text x="187.9" y="218.1">3.3V</text>
<text x="271.6" y="235.1">3.3V</text>
<text x="59.3" y="241">3.3V</text>
<text x="126.4" y="243.1">3.3V</text>
<text x="228.7" y="253.6">3.3V</text>
</g>
<g font-size="4.2" fill="#800">
<text x="392.5" y="265.8">1.0</text>
<text x="310.9" y="275.3">GDOU</text>
<text x="304" y="283.1">2021-01-20</text>
</g>
<g font-size="3.9" fill="#f60">
<text x="97.2" y="108.2">OSC_OUT</text>
<text x="12.5" y="115.2">OSC_IN</text>
</g>
<g font-size="3.9" fill="#800">
<text x="250.5" y="261.1">TITLE:</text>
<text x="379.1" y="265.8">REV:</text>
<text x="287.4" y="275.3">Company:</text>
<text x="378.7" y="275.9">Sheet: 1/1</text>
<text x="287.4" y="283">Date:</text>
<text x="336.4" y="283.1">Drawn By: linkk</text>
</g>
<g font-size="3.2" fill="#800">
<text x="41.6" y="6.9">1</text>
<text x="110.8" y="6.9">2</text>
<text x="179.9" y="6.9">3</text>
<text x="249.1" y="6.9">4</text>
<text x="318.2" y="6.9">5</text>
<text x="4.1" y="42">A</text>
<text x="405.9" y="42">A</text>
<text x="4.1" y="111.2">B</text>
<text x="405.9" y="111.2">B</text>
<text x="4.1" y="180.3">C</text>
<text x="405.9" y="180.3">C</text>
<text x="4.1" y="249.4">D</text>
<text x="405.9" y="249.4">D</text>
<text x="41.6" y="287.7">1</text>
<text x="110.8" y="287.7">2</text>
<text x="179.9" y="287.7">3</text>
<text x="249.1" y="287.7">4</text>
<text x="318.2" y="287.7">5</text>
</g>
<g font-size="3.2" fill="#000080">
<text x="357.8" y="21.3">LED1</text>
<text x="147.8" y="25.1">U2</text>
<text x="291.2" y="28.4">TP4056X</text>
<text x="292.5" y="24.9">U1</text>
<text x="358.8" y="24.8">LED-R</text>
<text x="377.1" y="28.2">R1</text>
<text x="47.3" y="33.9">R2</text>
<text x="54.1" y="33.9">10k</text>
<text x="109.3" y="33.9">C1</text>
<text x="139.6" y="30.4">STM32F103C8T6</text>
<text x="270.4" y="33.2">2k</text>
<text x="270.4" y="30.1">R3</text>
<text x="377.1" y="31.4">1k</text>
<text x="109.3" y="37.4">10p</text>
<text x="47.3" y="42.7">R4</text>
<text x="54.1" y="42.7">10k</text>
<text x="358.9" y="47.7">LED-B</text>
<text x="359.5" y="44.2">LED2</text>
<text x="109.3" y="51.5">10p</text>
<text x="109.3" y="48">C5</text>
<text x="121.4" y="52.6">32.768KHz</text>
<text x="121.7" y="49.4">X1</text>
<text x="266.9" y="49.5">C2</text>
<text x="279.2" y="49.5">C3</text>
<text x="342.2" y="51.3">C4</text>
<text x="91" y="56.8">R5</text>
<text x="266.6" y="54.8">10uf</text>
<text x="279" y="54.8">0.1uF</text>
<text x="342.2" y="54.4">10uf</text>
<text x="379.3" y="54.8">J1</text>
<text x="90.7" y="60.4">10K</text>
<text x="379.3" y="61.9">J2</text>
<text x="288.5" y="70.7">USB1</text>
<text x="28.6" y="78">C6</text>
<text x="40.9" y="78">C7</text>
<text x="53.3" y="78">C8</text>
<text x="65.6" y="78">C9</text>
<text x="92.1" y="78">C10</text>
<text x="287.5" y="74.3">KH-TYPE-C-16P</text>
<text x="28.2" y="81.5">0.1uF</text>
<text x="40.6" y="81.5">0.1uF</text>
<text x="52.9" y="81.5">0.1uF</text>
<text x="65.3" y="81.5">0.1uF</text>
<text x="91.7" y="81.5">10uF</text>
<text x="374.6" y="95">100K</text>
<text x="374.7" y="92">R6</text>
<text x="32.2" y="102.4">C11</text>
<text x="32.3" y="105.9">22P</text>
<text x="54.5" y="102.4">X2</text>
<text x="62.7" y="102.4">8MHz</text>
<text x="76.4" y="111.2">C12</text>
<text x="83.5" y="111.2">22P</text>
<text x="374.6" y="112.6">100K</text>
<text x="374.6" y="109.6">R7</text>
<text x="56.4" y="141.2">SW1</text>
<text x="162.6" y="143">LED-R</text>
<text x="163.5" y="139.5">LED3</text>
<text x="185.7" y="141.2">R8</text>
<text x="193.8" y="141.2">1K</text>
<text x="281.9" y="146.5">U3</text>
<text x="356" y="146.5">U4</text>
<text x="56.4" y="151.8">SW2</text>
<text x="162.5" y="153.6">LED-G</text>
<text x="163.5" y="150.1">LED4</text>
<text x="185.7" y="151.8">R9</text>
<text x="193.8" y="151.8">1K</text>
<text x="281.9" y="150.1">ME6212C33M5G</text>
<text x="335.7" y="150.1">C13</text>
<text x="335.8" y="153.6">1uF</text>
<text x="355.9" y="150.1">ME6212C33M5G</text>
<text x="163.5" y="160.6">LED5</text>
<text x="162.7" y="164.1">LED-B</text>
<text x="185.7" y="162.4">R11</text>
<text x="193.8" y="162.4">1K</text>
<text x="264.6" y="166.2">1uF</text>
<text x="264.9" y="162.7">C14</text>
<text x="315.7" y="166.2">1uF</text>
<text x="316.1" y="162.7">C15</text>
<text x="336.6" y="165.9">R10100K</text>
<text x="389.8" y="165.6">1uF</text>
<text x="389.8" y="162.4">C16</text>
<text x="370" y="190.2">HDR-1x6</text>
<text x="370" y="187.2">J3</text>
<text x="166.5" y="195.9">CH340N</text>
<text x="167.2" y="192.4">U5</text>
<text x="278.6" y="204.7">OLED1</text>
<text x="278.7" y="208.3">0.96OLED_4P</text>
<text x="51.3" y="215.3">J4</text>
<text x="203.2" y="213.6">0.1uF</text>
<text x="203.4" y="210">C17</text>
<text x="50.2" y="218.8">HDR-1x4</text>
<text x="348.1" y="234.8">TP1</text>
<text x="358.7" y="234.8">TP2</text>
<text x="369.2" y="234.8">TP3</text>
<text x="379.8" y="234.7">TP4</text>
<text x="135.5" y="245.3">R1210K</text>
<text x="161" y="243.5">SHT30-DIS-B</text>
<text x="161.9" y="240">U6</text>
<text x="135.5" y="255.9">R1310K</text>
<text x="204.3" y="255.9">R14100K</text>
<text x="222.8" y="262.9">C18</text>
<text x="235.1" y="262.9">C19</text>
<text x="234.4" y="270">10uF</text>
<text x="223.3" y="270">0.1uF</text>
</g>
<g font-size="3.2" fill="#f60">
<text x="32.5" y="35.1">BOOT0</text>
<text x="32.5" y="44">BOOT1</text>
<text x="136.5" y="44">VCC</text>
<text x="136.5" y="58.1">OSC_IN</text>
<text x="136.5" y="61.6">OSC_OUT</text>
<text x="136.5" y="68.7">GND</text>
<text x="136.5" y="72.2">VCC</text>
<text x="136.5" y="75.7">KEY0</text>
<text x="134.8" y="82.8">USART2_TX12</text>
<text x="136.5" y="79.2">KEY1</text>
<text x="268.8" y="95.1">USBD+</text>
<text x="327" y="95.1">USBD-</text>
<text x="268.8" y="98.6">USBD-</text>
<text x="327" y="98.6">USBD+</text>
<text x="379.9" y="98.6">BAT/2</text>
<text x="172" y="112.9" transform="rotate(-90 172 112.9)">LED_R</text>
<text x="175.5" y="112.9" transform="rotate(-90 175.5 112.9)">LED_G</text>
<text x="179" y="112.9" transform="rotate(-90 179 112.9)">LED_B</text>
<text x="182.6" y="112.9" transform="rotate(-90 182.6 112.9)">BAT/2</text>
<text x="186.1" y="112.9" transform="rotate(-90 186.1 112.9)">PWM1</text>
<text x="189.6" y="112.9" transform="rotate(-90 189.6 112.9)">PWM2</text>
<text x="193.1" y="112.9" transform="rotate(-90 193.1 112.9)">BOOT1</text>
<text x="196.7" y="112.9" transform="rotate(-90 196.7 112.9)">SDA2</text>
<text x="200.2" y="112.9" transform="rotate(-90 200.2 112.9)">SCL2</text>
<text x="203.7" y="112.9" transform="rotate(-90 203.7 112.9)">GND</text>
<text x="207.3" y="112.9" transform="rotate(-90 207.3 112.9)">VCC</text>
<text x="168.5" y="118.2" transform="rotate(-90 168.5 118.2)">USART2_RX13</text>
<text x="198.3" y="142.7">LED_R</text>
<text x="71.3" y="144.5">KEY0</text>
<text x="71.3" y="155.1">KEY1</text>
<text x="198.3" y="153.3">LED_G</text>
<text x="198.3" y="163.9">LED_B</text>
<text x="351.7" y="171">VW_CE</text>
<text x="152.4" y="199.2">USBD+ 1</text>
<text x="152.4" y="202.7">USBD- 2</text>
<text x="357" y="200.9">SWDIO</text>
<text x="357" y="204.5">SWCLK</text>
<text x="357" y="208">PWM1</text>
<text x="357" y="211.5">PWM2</text>
<text x="62.4" y="222.1">USART2_RX</text>
<text x="62.4" y="225.6">USART2_TX</text>
<text x="290.2" y="236.4" transform="rotate(-90 290.2 236.4)">SCL1</text>
<text x="293.7" y="236.4" transform="rotate(-90 293.7 236.4)">SDA1</text>
<text x="148.9" y="246.8">SDA2</text>
<text x="148.9" y="257.4">SCL2</text>
</g>
<g font-size="3.2" fill="#00f">
<text x="169" y="32.3" transform="rotate(-90 169 32.3)">48 VCC</text>
<text x="172.5" y="32.3" transform="rotate(-90 172.5 32.3)">47 GND</text>
<text x="176" y="32.3" transform="rotate(-90 176 32.3)">46 SCL1</text>
<text x="179.6" y="32.3" transform="rotate(-90 179.6 32.3)">45 SDA1</text>
<text x="183.1" y="32.3" transform="rotate(-90 183.1 32.3)">44 BOOT0</text>
<text x="186.6" y="32.3" transform="rotate(-90 186.6 32.3)">43</text>
<text x="190.1" y="32.3" transform="rotate(-90 190.1 32.3)">42</text>
<text x="193.7" y="32.3" transform="rotate(-90 193.7 32.3)">41</text>
<text x="197.2" y="32.3" transform="rotate(-90 197.2 32.3)">40</text>
<text x="200.7" y="32.3" transform="rotate(-90 200.7 32.3)">39</text>
<text x="204.3" y="32.3" transform="rotate(-90 204.3 32.3)">38</text>
<text x="207.8" y="32.3" transform="rotate(-90 207.8 32.3)">37 SWCLK</text>
<text x="288.8" y="32.1">1</text>
<text x="288.8" y="35.7">2</text>
<text x="292.3" y="33.9">TEMP</text>
<text x="320.8" y="33.9">CE</text>
<text x="326.5" y="35.7">7 CHRG</text>
<text x="326.5" y="32.1">8</text>
<text x="177.1" y="41.7" transform="rotate(-90 177.1 41.7)">PB9</text>
<text x="180.6" y="41.7" transform="rotate(-90 180.6 41.7)">PB8</text>
<text x="187.7" y="41.7" transform="rotate(-90 187.7 41.7)">PB7</text>
<text x="191.2" y="41.7" transform="rotate(-90 191.2 41.7)">PB6</text>
<text x="194.7" y="41.7" transform="rotate(-90 194.7 41.7)">PB5</text>
<text x="198.3" y="41.7" transform="rotate(-90 198.3 41.7)">PB4</text>
<text x="201.8" y="41.7" transform="rotate(-90 201.8 41.7)">PB3</text>
<text x="288.8" y="39.2">3</text>
<text x="292.3" y="37.4">PROG</text>
<text x="292.3" y="41">GND</text>
<text x="311.7" y="41">STDBY#</text>
<text x="313.2" y="37.4">CHRG#</text>
<text x="326.5" y="39.2">6 STDBY</text>
<text x="154.8" y="44.5">1</text>
<text x="160.1" y="46.2">VBAT</text>
<text x="170" y="42.6" transform="rotate(-90 170 42.6)">VDD</text>
<text x="173.6" y="42.1" transform="rotate(-90 173.6 42.1)">VSS</text>
<text x="184.1" y="46.7" transform="rotate(-90 184.1 46.7)">BOOT0</text>
<text x="205.3" y="43.7" transform="rotate(-90 205.3 43.7)">PA15</text>
<text x="208.8" y="43.7" transform="rotate(-90 208.8 43.7)">PA14</text>
<text x="210.4" y="46.2">VDD</text>
<text x="220.7" y="44.5">36 VCC</text>
<text x="288.8" y="42.7">4</text>
<text x="292.3" y="44.5">VCC</text>
<text x="318.7" y="44.5">BAT</text>
<text x="326.5" y="42.7">5</text>
<text x="326.5" y="46.2">9</text>
<text x="154.8" y="48">2</text>
<text x="154.8" y="51.5">3</text>
<text x="160.1" y="49.8">PC13</text>
<text x="160.1" y="53.3">PC14</text>
<text x="209.3" y="53.3">PA13</text>
<text x="210.9" y="49.8">VSS</text>
<text x="220.7" y="51.5">34 SWDIO</text>
<text x="220.7" y="48">35 GND</text>
<text x="316.5" y="48">EPAD</text>
<text x="154.8" y="55.1">4</text>
<text x="154.8" y="58.6">5</text>
<text x="160.1" y="56.8">PC15</text>
<text x="196.8" y="56.8">PA12-USBDP</text>
<text x="220.7" y="58.6">32</text>
<text x="220.7" y="55.1">33</text>
<text x="386" y="54.7">1</text>
<text x="154.8" y="62.1">6</text>
<text x="154.8" y="65.7">7</text>
<text x="160.1" y="60.4">PD0-OSC_IN</text>
<text x="160.1" y="63.9">PD1-OSC_OUT</text>
<text x="196.1" y="60.4">PA11-USBDM</text>
<text x="209.3" y="63.9">PA10</text>
<text x="220.7" y="65.7">30 USART1_TX</text>
<text x="220.7" y="62.1">31 USART1_RX</text>
<text x="386" y="61.8">1</text>
<text x="154.8" y="69.2">8</text>
<text x="160.1" y="67.4">NRST</text>
<text x="160.1" y="70.9">VSSA-VREF-</text>
<text x="211.3" y="70.9">PA8</text>
<text x="211.3" y="67.4">PA9</text>
<text x="220.7" y="69.2">29</text>
<text x="152.8" y="76.2">10</text>
<text x="154.8" y="72.7">9</text>
<text x="160.1" y="74.5">VDDA-VREF+</text>
<text x="160.1" y="78">PA0</text>
<text x="209.3" y="78">PB14</text>
<text x="209.3" y="74.5">PB15</text>
<text x="220.7" y="76.2">27</text>
<text x="220.7" y="72.7">28</text>
<text x="152.8" y="79.8">11</text>
<text x="160.1" y="81.5">PA1</text>
<text x="209.3" y="81.5">PB13</text>
<text x="220.7" y="83.3">25 VW_CE</text>
<text x="220.7" y="79.8">26</text>
<text x="281.4" y="81.5">A1</text>
<text x="287.1" y="83.3">GND</text>
<text x="308.9" y="83.3">GND</text>
<text x="317.7" y="81.5">B12</text>
<text x="160.1" y="85.1">PA2</text>
<text x="209.3" y="85.1">PB12</text>
<text x="281.4" y="88.6">A4</text>
<text x="317.7" y="88.6">B9</text>
<text x="170.4" y="93.2" transform="rotate(-90 170.4 93.2)">PA3</text>
<text x="173.9" y="93.2" transform="rotate(-90 173.9 93.2)">PA4</text>
<text x="177.4" y="93.2" transform="rotate(-90 177.4 93.2)">PA5</text>
<text x="181" y="93.2" transform="rotate(-90 181 93.2)">PA6</text>
<text x="184.5" y="93.2" transform="rotate(-90 184.5 93.2)">PA7</text>
<text x="188" y="93.2" transform="rotate(-90 188 93.2)">PB0</text>
<text x="191.6" y="93.2" transform="rotate(-90 191.6 93.2)">PB1</text>
<text x="195.1" y="93.2" transform="rotate(-90 195.1 93.2)">PB2</text>
<text x="198.6" y="93.2" transform="rotate(-90 198.6 93.2)">PB10</text>
<text x="202.1" y="93.2" transform="rotate(-90 202.1 93.2)">PB11</text>
<text x="205.7" y="93.2" transform="rotate(-90 205.7 93.2)">VSS</text>
<text x="209.2" y="93.2" transform="rotate(-90 209.2 93.2)">VDD</text>
<text x="281.4" y="95.6">A6</text>
<text x="281.4" y="92.1">A5</text>
<text x="287.1" y="93.9">CC1</text>
<text x="287.1" y="90.3">VBUS</text>
<text x="307.4" y="90.3">VBUS</text>
<text x="307.5" y="93.9">SUB2</text>
<text x="317.7" y="92.1">B8</text>
<text x="317.7" y="95.6">B7</text>
<text x="172.5" y="99.8" transform="rotate(-90 172.5 99.8)">14</text>
<text x="176" y="99.8" transform="rotate(-90 176 99.8)">15</text>
<text x="179.6" y="99.8" transform="rotate(-90 179.6 99.8)">16</text>
<text x="183.1" y="99.8" transform="rotate(-90 183.1 99.8)">17</text>
<text x="186.6" y="99.8" transform="rotate(-90 186.6 99.8)">18</text>
<text x="190.1" y="99.8" transform="rotate(-90 190.1 99.8)">19</text>
<text x="193.7" y="99.8" transform="rotate(-90 193.7 99.8)">20</text>
<text x="197.2" y="99.8" transform="rotate(-90 197.2 99.8)">21</text>
<text x="200.7" y="99.8" transform="rotate(-90 200.7 99.8)">22</text>
<text x="204.3" y="99.8" transform="rotate(-90 204.3 99.8)">23</text>
<text x="207.8" y="99.8" transform="rotate(-90 207.8 99.8)">24</text>
<text x="281.4" y="99.2">A7</text>
<text x="287.1" y="100.9">DN1</text>
<text x="287.1" y="97.4">DP1</text>
<text x="309.4" y="97.4">DN2</text>
<text x="309.8" y="100.9">DP2</text>
<text x="317.7" y="99.2">B6</text>
<text x="55" y="108">GND</text>
<text x="281.4" y="106.2">A9</text>
<text x="281.4" y="102.7">A8</text>
<text x="287.1" y="108">VBUS</text>
<text x="287.1" y="104.5">SUB1</text>
<text x="307.4" y="108">VBUS</text>
<text x="309.7" y="104.5">CC2</text>
<text x="317.7" y="102.7">B5</text>
<text x="317.7" y="106.2">B4</text>
<text x="279.4" y="113.3">A12</text>
<text x="317.7" y="113.3">B1</text>
<text x="61.2" y="115.4">GND</text>
<text x="287.1" y="115">GND</text>
<text x="297.7" y="119.4" transform="rotate(-90 297.7 119.4)">EP</text>
<text x="301.3" y="119.4" transform="rotate(-90 301.3 119.4)">EP</text>
<text x="304.8" y="119.4" transform="rotate(-90 304.8 119.4)">EP</text>
<text x="308.3" y="119.4" transform="rotate(-90 308.3 119.4)">EP</text>
<text x="308.9" y="115">GND</text>
<text x="296" y="122.9" transform="rotate(-90 296 122.9)">1</text>
<text x="299.5" y="122.9" transform="rotate(-90 299.5 122.9)">2</text>
<text x="303" y="122.9" transform="rotate(-90 303 122.9)">3</text>
<text x="306.6" y="122.9" transform="rotate(-90 306.6 122.9)">4</text>
<text x="52.3" y="145">1</text>
<text x="65.6" y="145">2</text>
<text x="52.3" y="155.6">1</text>
<text x="65.6" y="155.6">2</text>
<text x="280" y="153.8">1</text>
<text x="283.5" y="155.6">VIN</text>
<text x="293.1" y="155.6">VOUT</text>
<text x="303.6" y="153.8">5</text>
<text x="354.1" y="153.8">1</text>
<text x="357.6" y="155.6">VIN</text>
<text x="367.2" y="155.6">VOUT</text>
<text x="377.6" y="153.8">5</text>
<text x="280" y="157.4">2</text>
<text x="280" y="160.9">3</text>
<text x="283.5" y="159.1">VSS</text>
<text x="303.6" y="160.9">4</text>
<text x="354.1" y="157.4">2</text>
<text x="354.1" y="160.9">3</text>
<text x="357.6" y="159.1">VSS</text>
<text x="377.6" y="160.9">4</text>
<text x="283.5" y="162.7">CE</text>
<text x="297.5" y="162.7">NC</text>
<text x="357.6" y="162.7">CE</text>
<text x="371.6" y="162.7">NC</text>
<text x="372.2" y="195.8">1</text>
<text x="167.1" y="201.5">UD+</text>
<text x="181.5" y="201.5">V3</text>
<text x="187.1" y="203.2">7 USART1_TX</text>
<text x="187.1" y="199.7">8</text>
<text x="372.2" y="199.4">2</text>
<text x="372.2" y="202.9">3</text>
<text x="163.6" y="206.8">3</text>
<text x="167.1" y="205">UD-</text>
<text x="167.1" y="208.5">GND</text>
<text x="178.8" y="205">RXD</text>
<text x="179.1" y="208.5">TXD</text>
<text x="187.1" y="206.8">6 USART1_RX</text>
<text x="372.2" y="206.4">4</text>
<text x="372.2" y="209.9">5</text>
<text x="163.6" y="210.3">4</text>
<text x="167.1" y="212.1">RTS#</text>
<text x="179.1" y="212.1">VCC</text>
<text x="187.1" y="210.3">5</text>
<text x="372.2" y="213.5">6</text>
<text x="54.9" y="223.7">1</text>
<text x="54.9" y="227.9">2</text>
<text x="54.9" y="231.5">3</text>
<text x="54.9" y="235">4</text>
<text x="158.3" y="247.3">1</text>
<text x="158.3" y="250.9">2</text>
<text x="161.8" y="249.1">SDA</text>
<text x="186" y="249.1">EPAD</text>
<text x="196" y="250.9">8</text>
<text x="196" y="247.3">9</text>
<text x="158.3" y="254.4">3</text>
<text x="158.3" y="257.9">4</text>
<text x="161.8" y="252.6">ADDR</text>
<text x="161.8" y="256.2">ALERT</text>
<text x="188" y="252.6">VSS</text>
<text x="192.3" y="256.2">R</text>
<text x="196" y="257.9">6</text>
<text x="196" y="254.4">7</text>
<text x="161.8" y="259.7">SCL</text>
<text x="182.1" y="259.7">nRESET</text>
<text x="187.4" y="263.2">VDD</text>
<text x="196" y="261.4">5</text>
</g>
<text font-size="1.8" fill="#00f" x="280.5" y="214.9">Hello World!!!</text>
</svg>
